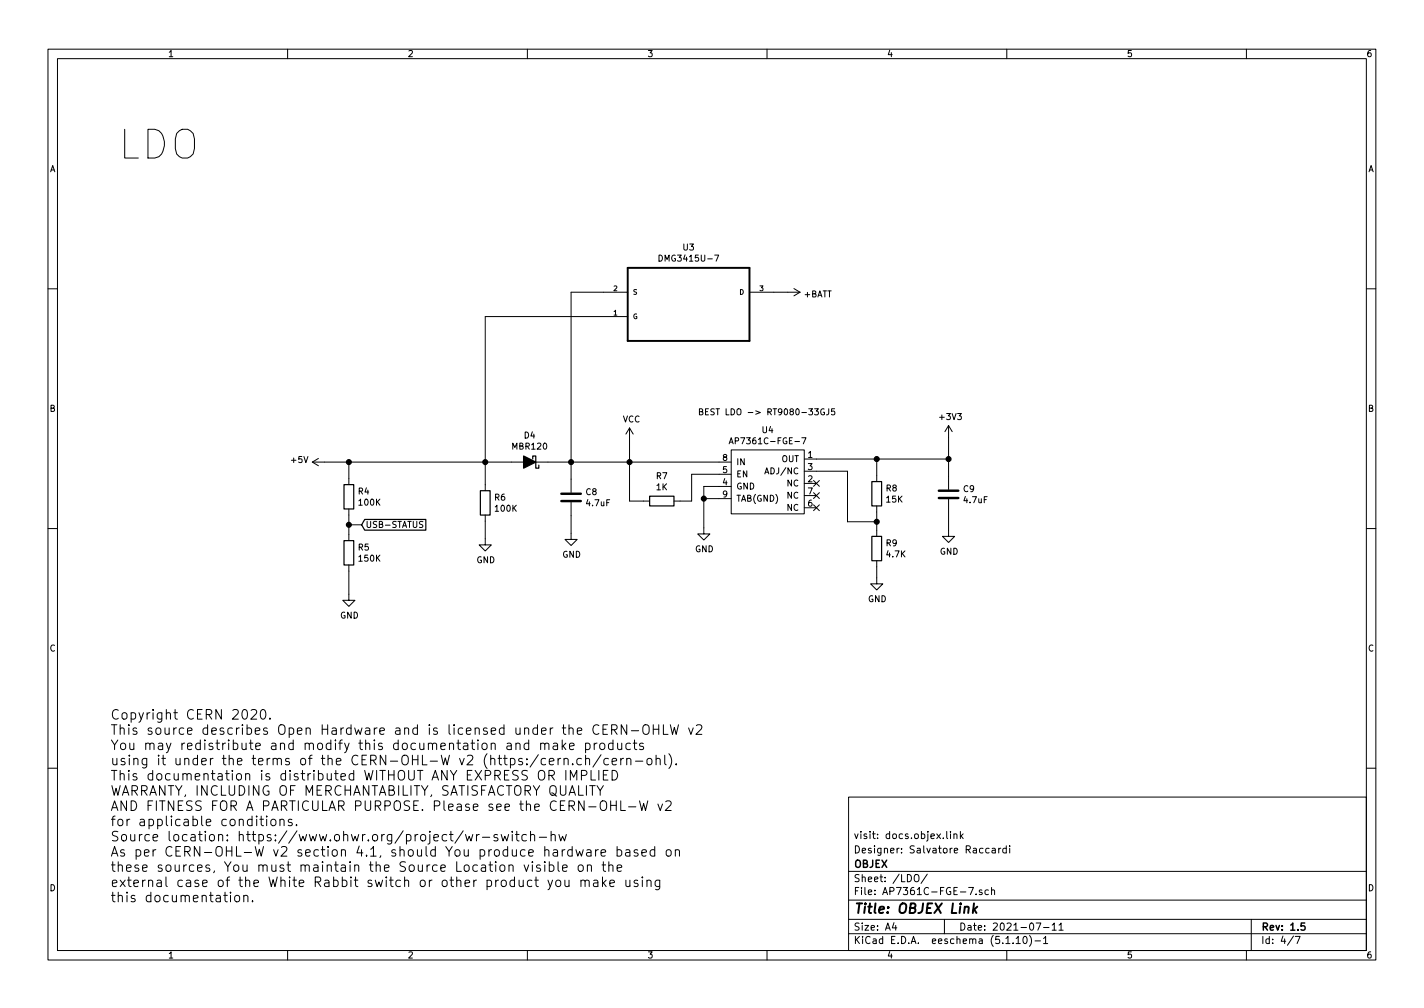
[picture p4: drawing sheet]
<svg xmlns="http://www.w3.org/2000/svg" width="297mm" height="210mm" viewBox="0 0 297 210" stroke-linecap="round" stroke-linejoin="round" font-family="sans-serif">
<g fill="none" stroke="#000" stroke-width=".21">
<path d="M10 10.3h277v189.9h-277zM12 12.2h273v186.1h-273zM60 10.3v1.9M110 10.3v1.9M160 10.3v1.9M210 10.3v1.9M260 10.3v1.9M137.5 53.2a.64 .64 0 0 1 .7 .6 .64 .64 0 0 1-.7 .7zM149.1 53.2h.8l-.5 1.3M10 60.2h2M130.9 61h-11.8v41.7M130.9 66h-29.7v36.4"/>
<path d="M156.3 61h10.6M165.6 60.2l1.3 .8M166.9 61l-1.3 .7M285 60.2h2M65.2 96.4h87.3M65.2 96.4l1.2 .7M66.4 95.6l-1.2 .8M72.8 96.4v4.7M131.3 89.3v15.2h4.2M131.3 89.3l-.7 1.2M131.3 89.3l.8 1.2M152.1 92.6l.4-1.3 .4 1.3"/>
<path d="M152.2 92.2h.6M152.5 93.8h15.3v13.4h-15.3zM152.5 98.9h-8.2v5.6h-3.7M159.5 98.9l.4-1.3 .5 1.3M167.3 91.3h.8l-.5 1.3M167.8 95.8h30.1M167.8 98.3h9v10.5h6.1M169.9 85.3h.8l-.4 .4 .3 .2 .1 .4-.2 .2-.6-.1M171.9 85.3a.59 .59 0 0 0-.7 .6 .59 .59 0 0 0 .7 .6l.1-.5h-.3M172.9 85.3l-.1 1.1-.4 .1M174.1 85.3h-.6l-.1 .6 .2-.2 .4 .1 .1 .6-.2 .1-.5-.1M182.9 95.8v4.7"/>
<path d="M197.9 88.8v13.3M197.9 88.8l-.8 1.2M197.9 88.8l.7 1.2M10 110.3h2M72.8 117.9v7.3h1.2l-1.2 1.3-1.3-1.3h1.3M72.8 106.2v6.6M72.8 109.5h2.6M88.2 108.8h-.5l-.2 .1v.3l.6 .3 .1 .3-.2 .2h-.5M101.2 107.4v6.3h1.3l-1.3 1.2-1.3-1.2h1.3M119.1 104.8v7.7h1.3l-1.3 1.3-1.2-1.3h1.2M146.8 104h5.7M152.5 101.5h-5.7v9.9h1.3l-1.3 1.2-1.3-1.2h1.3"/>
<path d="M167.8 100.8h2.5M167.8 105.9h2.5M167.8 103.4h2.5M169.7 105.3l1.2 1.2M169.7 102.8l1.2 1.2M169.7 100.2l1.2 1.2M170.9 105.3l-1.2 1.2M170.9 102.8l-1.2 1.2M170.9 100.2l-1.2 1.2M182.9 117v4.8h1.2l-1.2 1.3-1.3-1.3h1.3M182.9 105.5v6.4M197.9 104.1v7.8h1.2l-1.2 1.3-1.3-1.3h1.3"/>
<path d="M285 110.3h2M52.4 148.2l.3-.2h.5l.2 .2 .1 .4-.1 .3-1.1 1.1h1.2M54.5 148.2l.3-.2a1.07 1.07 0 0 1 .4 1.8 .48 .48 0 0 1-.4 .2 .48 .48 0 0 1-.4-.4l-.1-.8zM56.3 149.8v.2M112.8 155.2a.49 .49 0 0 1 .8 .1v1.1M112.8 155v1.4M113.6 155.3l.1-.2a.48 .48 0 0 1 .8 .2v1.1M114.6 158.8l.9-.1-.1-.4-.5-.1-.3 .3 .1 .9h.7M115.4 155.1h.8l.1 1.3M116.3 155.5l-.7 .1a.39 .39 0 0 0-.3 .4 .39 .39 0 0 0 .3 .4l.7-.1M116.4 158.2v1.3M117 158.2l-.4 .1-.2 .3"/>
<path d="M117.3 154.4v2M117.4 155.6l.6 .8M117.7 158.4a.49 .49 0 0 1 .8 .1v1M117.7 158.2v1.3M118 155l-.7 .8M118.8 155.7l1-.2-.1-.4-.6-.1-.3 .3 .1 1h.8M119.5 159.3v.2M121.3 158.3l-.6-.1-.4 .4v.6l.2 .2h.8M122.1 155.1l.6-.1 .4 .4v.6l-.2 .3h-.8M122.1 158.4a.47 .47 0 0 1 .9 .1v1M122.1 155v2M122.1 157.5v2"/>
<path d="M124 155v1.4M124.5 155l-.3 .1-.2 .3M125.2 155.2a.55 .55 0 0 1 .5-.2 .55 .55 0 0 1 .5 .4l-.1 .8a.55 .55 0 0 1-.6 .2 .55 .55 0 0 1-.4-.4zM125.4 157.4l-1.7 2.6M125.8 152.1h.6M126.7 151.2h-.9v2h.9M126.9 158.3l-.6-.1-.3 .4v.6l.2 .2h.7M127.6 152.2h.7a.54 .54 0 0 0 .4-.5 .54 .54 0 0 0-.4-.5h-.7v2M127.7 158.8l.9-.1-.1-.4-.5-.1-.3 .3 .1 .9h.7M127.9 155.1l-.6-.1-.4 .4v.6l.2 .3h.8M127.9 154.4v2M128.1 152.2l.6 1"/>
<path d="M128.8 155l.1 1.3a.53 .53 0 0 0 .8-.1M129.5 158.2v1.3M129.7 155v1.4M130.1 158.2l-.4 .1-.2 .3M130.7 151.2v2l-1.1-2v2M130.7 158.4a.52 .52 0 0 1 .8-.1l.1 1.2M130.7 158.2v1.3M131.5 155.1l-.6-.1-.3 .4v.6l.1 .3h.8M131.7 152.4h1.5M132.1 155h.7M132.4 154.4v1.7l.1 .2 .3 .1M132.6 158.8h1.5"/>
<path d="M134.2 151.5a.66 .66 0 0 1 .7-.3 .66 .66 0 0 1 .5 .6v.7a.66 .66 0 0 1-.3 .6 .66 .66 0 0 1-.7 0 1.58 1.58 0 0 1-.2-1.6zM134.2 155.1a.5 .5 0 0 0-.8 .2l.1 .3 .5 .1 .3 .3-.3 .4-.6-.1M135 158.4a.55 .55 0 0 1 .6-.2 .55 .55 0 0 1 .4 .4v.6a.54 .54 0 0 1-.5 .4 .54 .54 0 0 1-.5-.4zM136.3 152.1h1.1M136.3 151.2v2M136.9 158.4a.49 .49 0 0 1 .8 .1v1M136.9 157.5v2M137.4 151.2v2M138.4 151.2v2h.9M138.7 157.5v1.7l.3 .3M139.5 157.2a2.29 2.29 0 0 1 0 3.1M139.8 151.2l.5 2 .4-1.5 .3 1.5 .5-2"/>
<path d="M141 159.3v.2M143.6 151.8l.5 1.4 .5-1.4M145.3 151.4l.2-.2h.5l.3 .2 .1 .3-.1 .3-1.1 1.2h1.2M10 160.2h2M54.2 170.9h.8M54.5 170.2v1.7l.1 .2 .4 .1M55.6 170.2v.2M55.6 170.9v1.3M56.6 171.1a.55 .55 0 0 1 .5-.2 .55 .55 0 0 1 .5 .4l-.1 .7a.55 .55 0 0 1-.6 .2 .55 .55 0 0 1-.4-.3zM58.4 171.1a.5 .5 0 0 1 .9 .1v1M58.4 170.9v1.3M60.9 171l-.5-.1-.3 .3 .1 .3 .7 .1v.5h-.8"/>
<path d="M61.8 172v.2M97.1 174.1l.4 1.3 .4-1 .3 1 .4-1.3M99.4 174.1v1.3M100 174.1l-.4 .1-.2 .2M100.6 174.6h1.6M103.8 174.2l-.5-.1-.3 .2 .1 .3 .7 .2v.5h-.8M104.5 174.1l.4 1.3 .4-1 .4 1 .4-1.3M106.9 173.4v.2M106.9 174.1v1.3M107.5 174.1h.8M107.8 173.4v1.7l.1 .2 .4 .1M109.8 174.2l-.6-.1-.3 .3v.6l.1 .3h.8"/>
<path d="M110.7 174.3a.52 .52 0 0 1 .7-.1l.1 1.2M110.7 173.4v2M112.5 174.6h1.5M114.6 179.8v2M115 174.3a.5 .5 0 0 1 .8 0v1.1M115 173.4v2M116.4 179.8v1.7l.3 .3M116.6 174.1l.4 1.3 .3-1 .5 1 .3-1.3M118 160.7v2M119 162.7v-2l.7 1.4 .6-1.4v2M120.1 177.2l.4 1.4 .4-1 .4 1 .4-1.4M121.3 161.7h.7a.54 .54 0 0 0 .4-.5 .54 .54 0 0 0-.4-.5h-.7v2"/>
<path d="M122.4 177.3h.8l.1 1.3M123.3 160.7v2h.9M123.3 177.7l-.7 .1a.39 .39 0 0 0-.3 .4 .39 .39 0 0 0 .3 .4l.7-.1M124.2 177.2v1.4M124.5 163.9l.7 1 .7-1M124.8 177.2l-.4 .1-.2 .3M124.9 160.7v2M125.2 164.9v1M125.4 177.9l.9-.2-.1-.4-.5-.1-.3 .3 .1 1h.7M125.9 179.8v1.7l.1 .2 .3 .1M125.9 161.6h.6M126.8 160.7h-.9v2h.9"/>
<path d="M127 179.8v2M127.4 167.1v2M127.4 168h1.1M127.7 160.7a1.01 1.01 0 0 1 1.1 1 1.01 1.01 0 0 1-1.1 1zM128.5 167.1v2M128.7 177.3l.6-.1 .4 .4v.6l-.2 .3h-.8M128.7 176.6v2M129.5 167.1v2h1M130.6 177.3h.7l.1 1.3M131.1 168.3h1.5M131.4 177.7l-.7 .1a.39 .39 0 0 0-.3 .4 .39 .39 0 0 0 .3 .4l.7-.1M133 177.3a.48 .48 0 0 0-.7 .2l.1 .3 .4 .1 .3 .3-.3 .4-.5-.1"/>
<path d="M133.4 167.1l.5 2 .4-1.5 .3 1.5 .5-2M133.9 177.9l.9-.2-.1-.4-.5-.1-.3 .3 .1 1h.7M136.6 177.3l-.6-.1-.4 .4v.6l.2 .3h.8M136.6 176.6v2M137.2 167.7l.5 1.4 .5-1.4M138.9 167.2l.2-.1h.5l.3 .1 .1 .4-.1 .3-1.1 1.2h1.2M139 177.4a.55 .55 0 0 1 .6-.2 .55 .55 0 0 1 .4 .4v.6a.54 .54 0 0 1-.5 .4 .54 .54 0 0 1-.5-.4zM140.9 177.4a.49 .49 0 0 1 .8 .1v1.1M140.9 177.2v1.4M177 166.3h108v32h-108zM197.5 173.4v1.3l.2 .2M198.3 173.4v.2"/>
<path d="M198.3 173.9v1M199 174.1l.2-.2 .3 .1 .1 .9M199 173.9v1M200.3 173.4v1.5M200.5 174.4l.4 .5M200.9 173.9l-.6 .6M206.3 177l-.4-.1-.3 .3 .1 .6 .2 .1 .4-.1M207 177h.5l.1 .9M207.6 177.3l-.5 .1-.2 .2 .2 .3 .5-.1M208.3 176.9v1M208.8 176.9l-.5 .3M209.9 177l-.4-.1-.3 .3v.6l.3 .1 .4-.1"/>
<path d="M209.9 176.4v1.5M210.6 176.4v.2M210.6 176.9v1M285 160.2h2M48.1 186.8v1.3M49 187a.53 .53 0 0 1 .6-.2 .53 .53 0 0 1 .4 .3v.6a.54 .54 0 0 1-.5 .4 .54 .54 0 0 1-.6-.4zM50.9 187a.52 .52 0 0 1 .7-.1l.1 1.2M50.9 186.8v1.3M52.7 187.9v.2M60 198.3v1.9M109.3 180.4l.5 1.4 .5-1.4M110 198.3v1.9"/>
<path d="M111 180.4v1.4M112.7 180.5l-.5-.1-.3 .3 .1 .3 .7 .2v.5h-.8M113.6 180.4v1.4M114.3 183.6l.5 1.3M114.6 180.5l.6-.1 .3 .4v.6l-.2 .3h-.7M115.3 183.6l-.7 1.8-.3 .2M116 183.8a.53 .53 0 0 1 .6-.2 .53 .53 0 0 1 .4 .4v.6a.54 .54 0 0 1-.6 .4 .54 .54 0 0 1-.5-.4zM117.3 181.1l1-.2-.1-.4-.5-.1-.4 .3 .1 1h.8M117.8 183.6l.1 1.2a.52 .52 0 0 0 .8-.1M118.7 183.6v1.3M120.7 180.6a.55 .55 0 0 1 .5-.2 .55 .55 0 0 1 .5 .4l-.1 .8a.55 .55 0 0 1-.6 .2 .55 .55 0 0 1-.4-.4zM121.2 183.8a.52 .52 0 0 1 .7-.1l.1 1.2"/>
<path d="M121.2 183.6v1.3M122 183.9l.1-.2a.48 .48 0 0 1 .8 .2v1M122.5 180.6a.47 .47 0 0 1 .9 .1v1.1M122.5 180.4v1.4M123.9 183.7h.7l.1 1.2M124.7 184.1l-.6 .1a.39 .39 0 0 0-.3 .4 .39 .39 0 0 0 .3 .3l.6-.1M125.6 180.4h.7M125.7 182.9v2M125.9 184.2l.5 .7M126.4 183.6l-.7 .7M127 180.6a.5 .5 0 0 1 .9 .1v1.1M127.2 184.2l1-.1-.1-.4-.6-.1-.3 .3 .1 .9h.8"/>
<path d="M128.7 181.1l1-.2-.1-.4-.6-.1-.3 .3 .1 1h.8M130.6 183.6v1.2a.52 .52 0 0 0 .8-.1M131.4 183.6v1.3M133 183.7a.48 .48 0 0 0-.7 .2l.1 .3h.4l.3 .4-.3 .3-.5-.1M134 182.9v.2M134 183.6v1.3M135 183.8a.49 .49 0 0 1 .8 .1v1M135 183.6v1.3M137.6 183.6v1.6l-.4 .4-.4-.1M137.6 183.7l-.6-.1-.3 .4v.6l.2 .2h.7M160 198.3v1.9M177 194.8h108"/>
<path d="M177 191.8h108M177 187.8h108M177 181.8h108M186.5 192.5l-.4 1h1M186.8 193v1M190.9 182.5a.5 .5 0 0 1 .5 0 .5 .5 0 0 1 .3 .4v.5a.5 .5 0 0 1-.5 .5 .5 .5 0 0 1-.5-.5v-.5zM193.4 182.3l-1.3 2M197 191.8v3M202.1 185.1h.9l-.6 1.5M203.6 186.5v.1M204.8 185.7l-.3-.1-.2 .2v.2l.5 .2v.3h-.5M206.2 185.7l-.4-.1-.3 .3v.6l.3 .1 .4-.1"/>
<path d="M206.8 185.7l.2-.1 .4 .1 .1 .9M206.8 185.1v1.5M210 198.3v1.9M211.3 196.7v.1M212 195.8l.4-.5v1.5M212 196.8h.8M213.5 195.5l.2-.2a.8 .8 0 0 1 .6 .8 .8 .8 0 0 1-.6 .7l-.3-.5zM214.8 195.1a1.79 1.79 0 0 1 0 2.3M215.9 196.3h1.1M216.1 192.5h1l-.6 1.5M217.7 195.8l.4-.5v1.5M217.7 193.5h1.1"/>
<path d="M217.7 196.8h.8M219.5 193l.4-.5v1.5M219.5 194h.8M220.9 193l.4-.5v1.5M220.9 194h.9M260 198.3v1.9M261 191.8v6.5M269.8 195.2l-1.2 2M270.2 195.3h1l-.6 1.5"/>
</g>
<path d="M272.2 192.5h-.8v.7h.7l.1 .2v.5l-.2 .1-.6-.1" fill="none" stroke="#000" stroke-width=".3"/>
<path d="M130.9 55.9h25.4v15.2h-25.4zM203.2 188.4l-.3 2M203.2 189.7l.5 .7M203.9 189.1l-.9 .8" fill="none" stroke="#000" stroke-width=".41"/>
<path d="M111.1 95.8v-.7h.7v2.6h.6v-.7M71.8 112.8h2v5.1h-2zM71.8 101.1h2v5.1h-2zM76.1 108.4h12.7v2.2h-12.7l-.7-1.1zM100.2 102.4h2v5h-2zM135.5 103.5h5.1v2h-5.1zM181.9 111.9h2v5.1h-2zM181.9 100.5h2v5h-2z" fill="none" stroke="#000" stroke-width=".25"/>
<path d="M117.1 104.5h4.1M117.1 103h4.1M195.8 103.9h4.1M195.8 102.4h4.1" fill="none" stroke="#000" stroke-width=".51"/>
<g fill="#000" stroke="#000" stroke-width=".25">
<path d="M109.2 95.1l2.6 1.3-2.6 1.3z"/>
<circle cx="72.8" cy="96.4" r=".51"/>
<circle cx="101.2" cy="96.4" r=".51"/>
<circle cx="119.1" cy="96.4" r=".51"/>
<circle cx="131.3" cy="96.4" r=".51"/>
<circle cx="182.9" cy="95.8" r=".51"/>
<circle cx="197.9" cy="95.8" r=".51"/>
<circle cx="72.8" cy="109.5" r=".51"/>
<circle cx="146.8" cy="104" r=".51"/>
<circle cx="182.9" cy="108.8" r=".51"/>
</g>
<text font-size="8.3" x="24.5" y="33.3">LDO</text>
<g font-size="2.8">
<text x="23" y="150.1">Copyright CERN 2020.</text>
<text x="23" y="153.3">This source describes Open Hardware and is licensed under the CERN-OHLW v2</text>
<text x="23" y="156.5">You may redistribute and modify this documentation and make products</text>
<text x="23" y="159.6">using it under the terms of the CERN-OHL-W v2 (https:/cern.ch/cern-ohl).</text>
<text x="23" y="162.8">This documentation is distributed WITHOUT ANY EXPRESS OR IMPLIED</text>
<text x="23" y="166">WARRANTY, INCLUDING OF MERCHANTABILITY, SATISFACTORY QUALITY</text>
<text x="23" y="169.2">AND FITNESS FOR A PARTICULAR PURPOSE. Please see the CERN-OHL-W v2</text>
<text x="23" y="172.3">for applicable conditions.</text>
<text x="23" y="175.5">Source location: https://www.ohwr.org/project/wr-switch-hw</text>
<text x="23" y="178.7">As per CERN-OHL-W v2 section 4.1, should You produce hardware based on</text>
<text x="23" y="181.9">these sources, You must maintain the Source Location visible on the</text>
<text x="23" y="185">external case of the White Rabbit switch or other product you make using</text>
<text x="23" y="188.2">this documentation.</text>
<text x="178" y="190.5">Title: OBJEX Link</text>
</g>
<g font-size="2.1">
<text x="178" y="178">Designer: Salvatore Raccardi</text>
<text x="178" y="175">visit: docs.objex.link</text>
<text x="178" y="184">Sheet: /LDO/</text>
<text x="178" y="181">OBJEX</text>
<text x="178" y="186.7">File: AP7361C-FGE-7.sch</text>
<text x="178" y="196.9">KiCad E.D.A. eeschema (5.1.10)-1</text>
<text x="178" y="194.1">Size: A4</text>
<text x="200" y="194.1">Date: 2021-07-11</text>
<text x="263" y="194.1">Rev: 1.5</text>
<text x="263" y="196.9">Id: 4/7</text>
</g>
<g font-size="1.8">
<text x="35" y="11.9">1</text>
<text x="85" y="11.9">2</text>
<text x="135" y="11.9">3</text>
<text x="185" y="11.9">4</text>
<text x="235" y="11.9">5</text>
<text x="285" y="11.9">6</text>
<text x="10.4" y="35.9">A</text>
<text x="285.4" y="35.9">A</text>
<text x="142.5" y="52.2">U3</text>
<text x="138.2" y="54.6">DMG3415U-7</text>
<text x="167.7" y="62">+BATT</text>
<text x="10.4" y="85.9">B</text>
<text x="129.9" y="88.1">VCC</text>
<text x="145.5" y="86.6">BEST LDO -&gt; RT9080-33GJ5</text>
<text x="196.2" y="87.6">+3V3</text>
<text x="285.4" y="85.9">B</text>
<text x="107" y="93.8">MBR120</text>
<text x="109.4" y="91.5">D4</text>
<text x="153.4" y="92.7">AP7361C-FGE-7</text>
<text x="159" y="90.3">U4</text>
<text x="168.6" y="95.5">1</text>
<text x="60.8" y="96.6">+5V</text>
<text x="136.9" y="99.9">R7</text>
<text x="150.8" y="101.2">4</text>
<text x="150.8" y="98.7">5</text>
<text x="150.8" y="96.1">8</text>
<text x="153.5" y="99.6">EN</text>
<text x="153.5" y="97">IN</text>
<text x="160.2" y="98.9">ADJ/NC</text>
<text x="163" y="96.4">OUT</text>
<text x="164.2" y="101.5">NC</text>
<text x="168.6" y="100.6">2</text>
<text x="168.6" y="98">3</text>
<text x="74.8" y="103.1">R4</text>
<text x="75" y="105.5">100K</text>
<text x="103.2" y="104.4">R6</text>
<text x="103.4" y="106.7">100K</text>
<text x="122.3" y="103.3">C8</text>
<text x="122.4" y="105.6">4.7uF</text>
<text x="136.9" y="102.3">1K</text>
<text x="150.8" y="103.8">9</text>
<text x="153.5" y="102.1">GND</text>
<text x="153.5" y="104.6">TAB(GND)</text>
<text x="164.2" y="106.5">NC</text>
<text x="164.2" y="104">NC</text>
<text x="168.6" y="105.7">6</text>
<text x="168.6" y="103.1">7</text>
<text x="184.9" y="102.5">R8</text>
<text x="184.9" y="104.8">15K</text>
<text x="201" y="102.6">C9</text>
<text x="201.2" y="104.9">4.7uF</text>
<text x="76.2" y="110.1">USB-STATUS</text>
<text x="184.9" y="113.9">R9</text>
<text x="74.8" y="114.8">R5</text>
<text x="75" y="117.1">150K</text>
<text x="99.4" y="117.5">GND</text>
<text x="117.3" y="116.3">GND</text>
<text x="145" y="115.2">GND</text>
<text x="185" y="116.3">4.7K</text>
<text x="196" y="115.7">GND</text>
<text x="181.1" y="125.6">GND</text>
<text x="70.9" y="129">GND</text>
<text x="10.4" y="135.9">C</text>
<text x="285.4" y="135.9">C</text>
<text x="10.4" y="185.9">D</text>
<text x="285.4" y="185.9">D</text>
<text x="35" y="199.9">1</text>
<text x="85" y="199.9">2</text>
<text x="135" y="199.9">3</text>
<text x="185" y="199.9">4</text>
<text x="235" y="199.9">5</text>
<text x="285" y="199.9">6</text>
</g>
<g font-size="1.4">
<text x="128" y="65.8">1</text>
<text x="128" y="60.7">2</text>
<text x="132" y="61.5">S</text>
<text x="154.3" y="61.5">D</text>
<text x="158.5" y="60.7">3</text>
<text x="132" y="66.5">G</text>
</g>
</svg>
